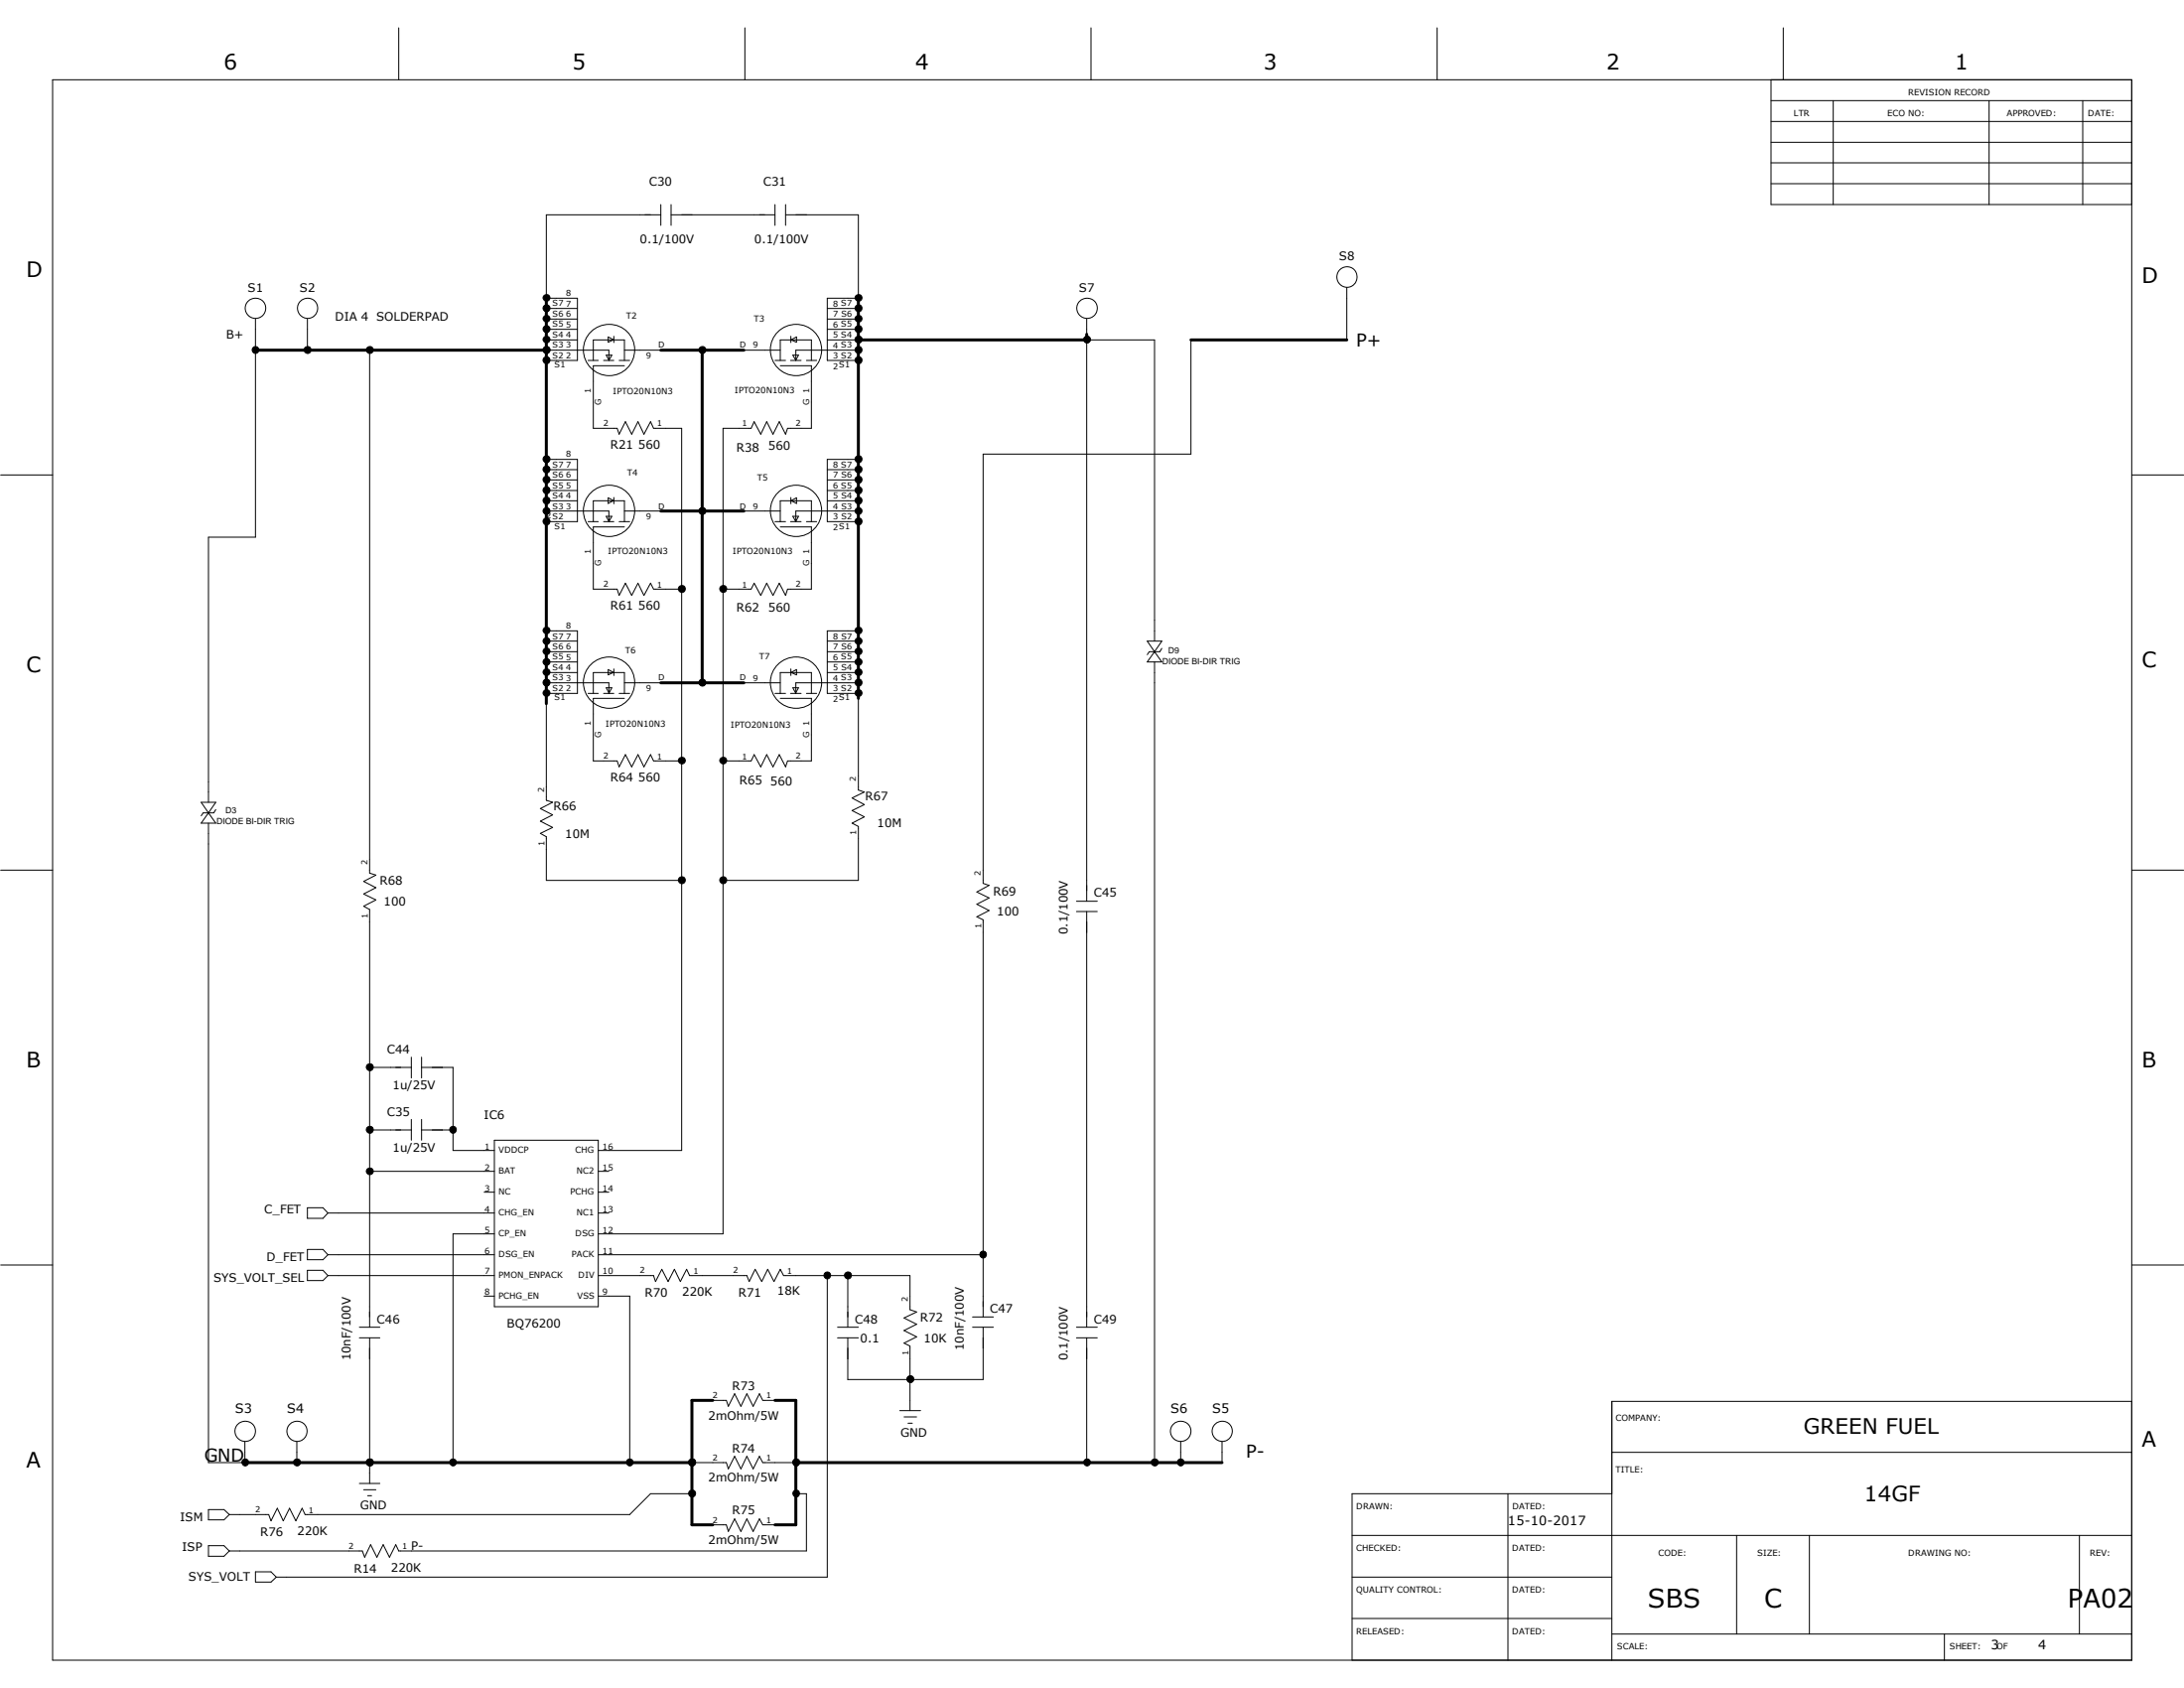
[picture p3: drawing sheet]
<svg xmlns="http://www.w3.org/2000/svg" width="279mm" height="216mm" viewBox="0 0 279 216" stroke-linecap="round" stroke-linejoin="round" font-family="sans-serif">
<g fill="none" stroke="#000" stroke-width=".13">
<path d="M6.7 10.2h266v202.1h-266zM51 3.6v6.6M95.3 3.6v6.6M139.6 3.6v6.6M183.9 3.6v6.6M226.6 18.2h46.1M226.6 12.9h46.1M226.6 15.5h46.1M226.6 10.2v16h46.1M228.1 3.6v6.6M234.5 12.9v13.3M254.5 12.9v13.3"/>
<path d="M266.4 12.9v13.3M69.9 38.1h4v8h-4M69.9 39.5h4M84.5 27.5h-14.6v74.9l.8 .2-1.6 .8 1.6 .8-1.6 .8 1.6 .8-1.6 .8 .8 .4v5.6h17.3M84.5 26.2v2.6M85.9 27.5h13.2M85.9 26.2v2.6M99.1 26.2v2.6M100.5 27.5h9.3v73.5l.8 .3-1.6 .8 1.6 .8-1.6 .8 1.6 .8-1.6 .8 .8 .4v6.9h-17.3M100.5 26.2v2.6M105.8 39.5h4M109.8 38.1h-4v8h4"/>
<path d="M172.3 36.8v6.7h-19.9v14.6h-26.6v54.9l.7 .2-1.5 .9 1.5 .8-1.5 .8 1.5 .8-1.5 .8 .8 .3v50.8M226.6 20.8h46.1M226.6 23.5h46.1M32.7 44.8h45.2v1.3l.4-.7h-.7l.3 .7M32.7 40.8v27.9h-6v33.9M39.3 40.8v4M47.3 44.8v66.9l.8 .2-1.6 .8 1.6 .8-1.6 .8 1.6 .8-1.6 .8 .8 .4v53.5M69.9 44.8h.1M69.9 43.5h4M69.9 58.8h4v7.9h-4M69.9 42.1h4M69.9 40.8h4"/>
<path d="M75.2 46.1h1.3M75.9 46.1v-2.6h4v2.6M77.2 46.1h1.3M78.4 43.5l-.6 .3v-.7l.7 .4M78.5 43v.8M79.2 46.1h1.4M79.9 46.8h-4v8h3.1l.2 .7 .8-1.6 .8 1.6 .8-1.6 .8 1.6 .8-1.6 .4 .9h3.6v92.4h-10.7M79.9 44.8h19.9M89.8 44.8v42.5M99.1 46.1h1.4M99.8 46.8h4v8h-3l-.3 .7-.8-1.6-.8 1.6-.8-1.6-.8 1.6-.8-1.6-.4 .9h-3.6v103h-16M99.8 46.1v-2.6h4v2.6"/>
<path d="M101.1 46.1h1.4M101.2 43.5l.7-.4v.7l-.7-.3M101.2 43v.8M103.2 46.1h1.3M105.8 43.5h41.9v38.5M105.8 42.1h4M105.8 40.8h4M109.8 43.5h.1M109.8 44.8h-8v1.3l-.4-.7h.8l-.4 .7M109.8 58.8h-4v7.9h4M139 43.5h.1M139 40.8v74.5"/>
<path d="M.1 60.7h6.6M69.9 65.4h8v1.3l.4-.7h-.7l.3 .7M69.9 64.1h4M69.9 62.7h4M69.9 61.4h4M69.9 60.1h4M75.2 66.7h1.3M75.9 66.7v-2.6h4v2.6M77.2 66.7h1.3M78.4 64.1l-.6 .3v-.7l.7 .4M78.5 63.6v.8M79.2 66.7h1.4"/>
<path d="M79.9 67.4h-4v8h3.1l.2 .8 .8-1.6 .8 1.6 .8-1.6 .8 1.6 .8-1.6 .4 .8h3.6M79.9 65.4h19.9M89.8 65.4h.1M99.1 66.7h1.4M99.8 67.4h4v8h-3l-.3 .8-.8-1.6-.8 1.6-.8-1.6-.8 1.6-.8-1.6-.4 .8h-3.6M99.8 66.7v-2.6h4v2.6M101.1 66.7h1.4M101.2 64.1l.7-.4v.7l-.7-.3M101.2 63.6v.8M103.2 66.7h1.3M105.8 64.1h4M105.8 62.7h4"/>
<path d="M105.8 61.4h4M105.8 60.1h4M109.8 65.4h-8v1.3l-.4-.7h.8l-.4 .7M272.7 60.7h6.7M69.9 87.3h8v1.4l.4-.7h-.7l.3 .6M69.9 80.7h4v8h-4M69.9 86h4M69.9 84.7h4M69.9 83.4h4M69.9 82h4M75.2 88.7h1.3M75.9 88.7v-2.7h4v2.7"/>
<path d="M77.2 88.7h1.3M78.4 86l-.6 .3v-.7l.7 .4M78.5 85.6v.8M79.2 88.7h1.4M79.9 89.3h-4v8h3.1l.2 .8 .8-1.6 .8 1.6 .8-1.6 .8 1.6 .8-1.6 .4 .8h3.6M79.9 87.3h19.9M99.1 88.7h1.4M99.8 89.3h4v8h-3l-.3 .8-.8-1.6-.8 1.6-.8-1.6-.8 1.6-.8-1.6-.4 .8h-3.6M99.8 88.7v-2.7h4v2.7M101.1 88.7h1.4M101.2 86l.7-.4v.7l-.7-.3M101.2 85.6v.8"/>
<path d="M103.2 88.7h1.3M105.8 86h4M105.8 84.7h4M105.8 83.4h4M105.8 82h4M109.8 87.3h-8v1.4l-.4-.7h.8l-.4 .6M109.8 80.7h-4v8h4M146.8 82h1.8l-.9 1.4zM147.7 83.4h.1M147.7 83.4l.9 1.3h-1.8zM147.7 84.7v102.4M148.6 82.9l-.2 .5h-1.4l-.2 .3"/>
<path d="M.1 111.3h6.6M25.7 102.6h1.9l-.9 1.4zM26.7 104h.1M26.7 105.3v81.8h66.2l.3 .8 .8-1.6 .8 1.6 .7-1.6 .9 1.6 .8-1.6 .4 .8h58.7v-2.7M26.7 104l.9 1.3h-1.9zM27.6 103.5l-.3 .5h-1.3l-.3 .4M137.7 115.3h2.7M137.7 116.6h2.7M139 116.6v53.2M272.7 111.3h6.7M47.3 136.5h5.3M52.6 135.2v2.7"/>
<path d="M53.9 136.5h4.1v10.7h5.2M53.9 135.2v2.7M39.3 154.5h2l.7 .7-.7 .6h-2zM39.3 159.8h2l.7 .7-.7 .6h-2zM42 155.2h21.2M47.3 149.8h15.9M47.3 144.5h5.3M52.6 143.2v2.6M53.9 144.5h4.1M53.9 143.2v2.6M61.9 152.5h1.3M63.2 145.8h13.3v21.3h-13.3z"/>
<path d="M63.2 157.8h-5.2v29.3M76.5 149.8h1.4M76.5 152.5h1.4M76.5 155.2h1.4M.1 161.8h6.6M39.3 162.5h2l.7 .7-.7 .6h-2zM42 160.5h21.2M42 163.2h21.2M46 169.8h2.6M46 171.1h2.6M47.3 171.1v18.6M61.9 165.8h1.3"/>
<path d="M76.5 160.5h49.3M76.5 163.2h7.1l.3 .7 .8-1.6 .8 1.6 .8-1.6 .7 1.6 .8-1.6 .4 .9h7.3l.3 .7 .8-1.6 .9 1.6 .7-1.6 .8 1.6 .8-1.6 .4 .9h16.2v4.3l.9 .3-1.6 .8 1.6 .8-1.6 .8 1.6 .8-1.6 .8 .7 .4v8.2M76.5 165.8h4.1v21.3M88.5 179.1h4.4l.3 .8 .8-1.6 .8 1.6 .7-1.6 .9 1.6 .8-1.6 .4 .8h4.2v15.9h-4.2l-.4-.7-.8 1.6-.9-1.6-.7 1.6-.8-1.6-.8 1.6-.3-.9h-4.4zM105.8 163.2v38.5h-70.5M107.1 169.8h2.7M107.1 171.1h2.7M108.5 163.2v6.6M116.4 176.4h.1M124.4 169.8h2.7M124.4 168.4h2.7M125.8 169.8v6.6h-17.3v-5.3"/>
<path d="M137.7 169.8h2.7M137.7 171.1h2.7M139 171.1v16M272.7 179.2h-66.5v33.1M272.7 161.8h6.7M26.7 193.1h2l.6 .6-.6 .7h-2zM26.7 197.7h2l.6 .7-.6 .7h-2zM31.3 184.4v2.7M38 184.4v2.7M46 189.7h2.6M46.5 190.5h1.6M47 191.3h.5"/>
<path d="M47.3 187.1h.1M88.5 187.1h.1M88.5 191.1h-5.3l-2.6 2.6h-41.6l-.3-.8-.9 1.6-.8-1.6-.8 1.6-.7-1.6-.8 1.6-.3-.8h-5.1M101.8 187.1h.1M101.8 191.1h1.4v7.3h-52.2l-.4-.8-.8 1.6-.8-1.6-.8 1.6-.8-1.6-.7 1.6-.3-.8h-17.1M115.1 180.4h2.7M115.7 181.2h1.6M116.2 182h.5M147.7 187.1h.1M151 184.4v2.7M173 196.4h99.7M192.9 191.1v21.2"/>
<path d="M206.2 185.8h66.5M206.2 191.1h-33.2v21.2M222.2 196.4v12.6M231.5 196.4v12.6M266 196.4v12.6M32.7 201h2l.6 .7-.6 .7h-2zM173 201.7h33.2M173 207h33.2M206.2 209h66.5M248.8 209v3.3"/>
<circle cx="32.7" cy="39.4" r="1.31"/>
<circle cx="39.4" cy="39.4" r="1.3"/>
<circle cx="69.9" cy="38.1" r=".44"/>
<circle cx="69.9" cy="39.4" r=".45"/>
<circle cx="109.8" cy="39.4" r=".45"/>
<circle cx="109.8" cy="38.1" r=".44"/>
<circle cx="139.1" cy="39.4" r="1.31"/>
<circle cx="172.3" cy="35.4" r="1.31"/>
<circle cx="32.7" cy="44.8" r=".44"/>
<circle cx="39.4" cy="44.8" r=".45"/>
<circle cx="47.3" cy="44.8" r=".45"/>
<circle cx="69.9" cy="40.8" r=".44"/>
<circle cx="69.9" cy="43.4" r=".44"/>
<circle cx="69.9" cy="46.1" r=".45"/>
<circle cx="69.9" cy="58.7" r=".45"/>
<circle cx="69.9" cy="42.1" r=".45"/>
<circle cx="69.9" cy="44.8" r=".45"/>
<circle cx="77.9" cy="44.8" r="3.3"/>
<circle cx="89.9" cy="44.8" r=".45"/>
<circle cx="101.8" cy="44.8" r="3.3"/>
<circle cx="109.8" cy="42.1" r=".45"/>
<circle cx="109.8" cy="44.8" r=".45"/>
<circle cx="109.8" cy="46.1" r=".45"/>
<circle cx="109.8" cy="58.7" r=".45"/>
<circle cx="109.8" cy="40.8" r=".44"/>
<circle cx="109.8" cy="43.4" r=".44"/>
<circle cx="139.1" cy="43.4" r=".43"/>
<circle cx="69.9" cy="64" r=".45"/>
<circle cx="69.9" cy="60" r=".45"/>
<circle cx="69.9" cy="62.7" r=".45"/>
<circle cx="69.9" cy="61.4" r=".45"/>
<circle cx="69.9" cy="66.7" r=".45"/>
<circle cx="69.9" cy="65.3" r=".44"/>
<circle cx="77.9" cy="65.3" r="3.3"/>
<circle cx="87.2" cy="75.3" r=".45"/>
<circle cx="89.9" cy="65.3" r=".44"/>
<circle cx="92.5" cy="75.3" r=".45"/>
<circle cx="101.8" cy="65.3" r="3.3"/>
<circle cx="109.8" cy="62.7" r=".45"/>
<circle cx="109.8" cy="61.4" r=".45"/>
<circle cx="109.8" cy="66.7" r=".45"/>
<circle cx="109.8" cy="60" r=".45"/>
<circle cx="109.8" cy="64" r=".45"/>
<circle cx="109.8" cy="65.3" r=".44"/>
<circle cx="69.9" cy="84.7" r=".44"/>
<circle cx="69.9" cy="80.6" r=".44"/>
<circle cx="69.9" cy="86" r=".44"/>
<circle cx="69.9" cy="82" r=".44"/>
<circle cx="69.9" cy="87.3" r=".45"/>
<circle cx="69.9" cy="83.3" r=".44"/>
<circle cx="69.9" cy="88.6" r=".44"/>
<circle cx="77.9" cy="87.3" r="3.3"/>
<circle cx="87.2" cy="97.3" r=".44"/>
<circle cx="89.9" cy="87.3" r=".45"/>
<circle cx="92.5" cy="97.3" r=".44"/>
<circle cx="101.8" cy="87.3" r="3.3"/>
<circle cx="109.8" cy="83.3" r=".44"/>
<circle cx="109.8" cy="86" r=".44"/>
<circle cx="109.8" cy="87.3" r=".45"/>
<circle cx="109.8" cy="84.7" r=".44"/>
<circle cx="109.8" cy="88.6" r=".44"/>
<circle cx="109.8" cy="82" r=".44"/>
<circle cx="109.8" cy="80.6" r=".44"/>
<circle cx="87.2" cy="112.6" r=".45"/>
<circle cx="92.5" cy="112.6" r=".45"/>
<circle cx="47.3" cy="136.5" r=".45"/>
<circle cx="47.3" cy="144.5" r=".45"/>
<circle cx="47.3" cy="149.8" r=".44"/>
<circle cx="58" cy="144.5" r=".44"/>
<circle cx="105.8" cy="163.1" r=".44"/>
<circle cx="108.5" cy="163.1" r=".45"/>
<circle cx="116.5" cy="176.4" r=".43"/>
<circle cx="125.8" cy="160.5" r=".44"/>
<circle cx="31.4" cy="187.1" r=".44"/>
<circle cx="31.4" cy="183.1" r="1.31"/>
<circle cx="38" cy="183.1" r="1.3"/>
<circle cx="38" cy="187" r=".45"/>
<circle cx="47.3" cy="187" r=".45"/>
<circle cx="58" cy="187.1" r=".44"/>
<circle cx="80.6" cy="187.1" r=".44"/>
<circle cx="88.5" cy="191" r=".45"/>
<circle cx="88.5" cy="187" r=".45"/>
<circle cx="101.9" cy="191" r=".44"/>
<circle cx="101.9" cy="187.1" r=".44"/>
<circle cx="139.1" cy="187.1" r=".44"/>
<circle cx="147.7" cy="187" r=".45"/>
<circle cx="151.1" cy="187.1" r=".44"/>
<circle cx="151.1" cy="183.1" r="1.31"/>
<circle cx="156.4" cy="183.1" r="1.3"/>
</g>
<g fill="none" stroke="#000" stroke-width=".38">
<path d="M69.9 38.1v51.9M109.8 38.1v51.2M32.7 44.8h37.2M84.5 44.8h10.7M89.8 44.8v42.5M139 42.8v.7h-29.2M152.4 43.5h19.9M84.5 65.4h10.7M84.5 87.3h10.7M91.2 179.1h-2.7v15.9h2.7M99.1 179.1h2.7v15.9h-2.7M31.3 187.1h57.2"/>
<path d="M101.8 187.1h54.5"/>
</g>
<g fill="#000">
<circle cx="69.9" cy="38.1" r=".44"/>
<circle cx="69.9" cy="39.4" r=".45"/>
<circle cx="109.8" cy="39.4" r=".45"/>
<circle cx="109.8" cy="38.1" r=".44"/>
<circle cx="32.7" cy="44.8" r=".44"/>
<circle cx="39.4" cy="44.8" r=".45"/>
<circle cx="47.3" cy="44.8" r=".45"/>
<circle cx="69.9" cy="40.8" r=".44"/>
<circle cx="69.9" cy="43.4" r=".44"/>
<circle cx="69.9" cy="46.1" r=".45"/>
<circle cx="69.9" cy="58.7" r=".45"/>
<circle cx="69.9" cy="42.1" r=".45"/>
<circle cx="69.9" cy="44.8" r=".45"/>
<circle cx="89.9" cy="44.8" r=".45"/>
<circle cx="109.8" cy="42.1" r=".45"/>
<circle cx="109.8" cy="44.8" r=".45"/>
<circle cx="109.8" cy="46.1" r=".45"/>
<circle cx="109.8" cy="58.7" r=".45"/>
<circle cx="109.8" cy="40.8" r=".44"/>
<circle cx="109.8" cy="43.4" r=".44"/>
<circle cx="139.1" cy="43.4" r=".43"/>
<circle cx="69.9" cy="64" r=".45"/>
<circle cx="69.9" cy="60" r=".45"/>
<circle cx="69.9" cy="62.7" r=".45"/>
<circle cx="69.9" cy="61.4" r=".45"/>
<circle cx="69.9" cy="66.7" r=".45"/>
<circle cx="69.9" cy="65.3" r=".44"/>
<circle cx="87.2" cy="75.3" r=".45"/>
<circle cx="89.9" cy="65.3" r=".44"/>
<circle cx="92.5" cy="75.3" r=".45"/>
<circle cx="109.8" cy="62.7" r=".45"/>
<circle cx="109.8" cy="61.4" r=".45"/>
<circle cx="109.8" cy="66.7" r=".45"/>
<circle cx="109.8" cy="60" r=".45"/>
<circle cx="109.8" cy="64" r=".45"/>
<circle cx="109.8" cy="65.3" r=".44"/>
<circle cx="69.9" cy="84.7" r=".44"/>
<circle cx="69.9" cy="80.6" r=".44"/>
<circle cx="69.9" cy="86" r=".44"/>
<circle cx="69.9" cy="82" r=".44"/>
<circle cx="69.9" cy="87.3" r=".45"/>
<circle cx="69.9" cy="83.3" r=".44"/>
<circle cx="69.9" cy="88.6" r=".44"/>
<circle cx="87.2" cy="97.3" r=".44"/>
<circle cx="89.9" cy="87.3" r=".45"/>
<circle cx="92.5" cy="97.3" r=".44"/>
<circle cx="109.8" cy="83.3" r=".44"/>
<circle cx="109.8" cy="86" r=".44"/>
<circle cx="109.8" cy="87.3" r=".45"/>
<circle cx="109.8" cy="84.7" r=".44"/>
<circle cx="109.8" cy="88.6" r=".44"/>
<circle cx="109.8" cy="82" r=".44"/>
<circle cx="109.8" cy="80.6" r=".44"/>
<circle cx="87.2" cy="112.6" r=".45"/>
<circle cx="92.5" cy="112.6" r=".45"/>
<circle cx="47.3" cy="136.5" r=".45"/>
<circle cx="47.3" cy="144.5" r=".45"/>
<circle cx="47.3" cy="149.8" r=".44"/>
<circle cx="58" cy="144.5" r=".44"/>
<circle cx="105.8" cy="163.1" r=".44"/>
<circle cx="108.5" cy="163.1" r=".45"/>
<circle cx="116.5" cy="176.4" r=".43"/>
<circle cx="125.8" cy="160.5" r=".44"/>
<circle cx="31.4" cy="187.1" r=".44"/>
<circle cx="38" cy="187" r=".45"/>
<circle cx="47.3" cy="187" r=".45"/>
<circle cx="58" cy="187.1" r=".44"/>
<circle cx="80.6" cy="187.1" r=".44"/>
<circle cx="88.5" cy="191" r=".45"/>
<circle cx="88.5" cy="187" r=".45"/>
<circle cx="101.9" cy="191" r=".44"/>
<circle cx="101.9" cy="187.1" r=".44"/>
<circle cx="139.1" cy="187.1" r=".44"/>
<circle cx="147.7" cy="187" r=".45"/>
<circle cx="151.1" cy="187.1" r=".44"/>
</g>
<g font-size="3.3">
<text x="210.8" y="205.6">SBS</text>
<text x="225.7" y="205.6">C</text>
<text x="264.5" y="205.6">PA02</text>
</g>
<g font-size="2.7">
<text x="28.7" y="8.8">6</text>
<text x="73.2" y="8.8">5</text>
<text x="117.1" y="8.8">4</text>
<text x="161.7" y="8.8">3</text>
<text x="205.5" y="8.8">2</text>
<text x="250.1" y="8.8">1</text>
<text x="3.4" y="35.5">D</text>
<text x="274" y="36.2">D</text>
<text x="3.4" y="86">C</text>
<text x="274" y="85.3">C</text>
<text x="3.4" y="136.5">B</text>
<text x="274" y="136.5">B</text>
<text x="230.8" y="183.4">GREEN FUEL</text>
<text x="274" y="185.1">A</text>
<text x="3.4" y="187.7">A</text>
<text x="238.5" y="192.1">14GF</text>
</g>
<g font-size="2.3">
<text x="173.5" y="44.4">P+</text>
<text x="26.1" y="186.9">GND</text>
<text x="159.4" y="186.4">P-</text>
</g>
<g font-size="1.6">
<text x="30.1" y="180.8">S3</text>
<text x="36.7" y="180.8">S4</text>
<text x="149.8" y="180.8">S6</text>
<text x="155.1" y="180.8">S5</text>
<text x="192.9" y="195">15-10-2017</text>
<text x="254.7" y="211">3</text>
<text x="260.7" y="211">4</text>
</g>
<g font-size="1.5">
<text x="83.1" y="23.7">C30</text>
<text x="97.7" y="23.7">C31</text>
<text x="81.9" y="31.1">0.1/100V</text>
<text x="96.5" y="31.1">0.1/100V</text>
<text x="171.3" y="33.3">S8</text>
<text x="31.7" y="37.3">S1</text>
<text x="38.4" y="37.3">S2</text>
<text x="42.9" y="41.1">DIA 4 SOLDERPAD</text>
<text x="138" y="37.3">S7</text>
<text x="28.9" y="43.3">B+</text>
<text x="78.1" y="57.4">R21</text>
<text x="81.7" y="57.4">560</text>
<text x="94.2" y="57.8">R38</text>
<text x="98.3" y="57.5">560</text>
<text x="81.7" y="78">560</text>
<text x="78.1" y="78">R61</text>
<text x="94.2" y="78.3">R62</text>
<text x="98.3" y="78.2">560</text>
<text x="78.1" y="100">R64</text>
<text x="81.7" y="99.9">560</text>
<text x="94.6" y="100.4">R65</text>
<text x="98.6" y="100.4">560</text>
<text x="70.8" y="103.6">R66</text>
<text x="72.3" y="107.1">10M</text>
<text x="110.7" y="102.3">R67</text>
<text x="112.2" y="105.8">10M</text>
<text x="48.6" y="113.2">R68</text>
<text x="49.1" y="115.8">100</text>
<text x="127.1" y="114.5">R69</text>
<text x="127.6" y="117.1">100</text>
<text x="136.6" y="119.5" transform="rotate(-90 136.6 119.5)">0.1/100V</text>
<text x="140" y="114.7">C45</text>
<text x="49.5" y="134.7">C44</text>
<text x="49.5" y="142.7">C35</text>
<text x="50.2" y="139.3">1u/25V</text>
<text x="61.9" y="143.2">IC6</text>
<text x="50.2" y="147.3">1u/25V</text>
<text x="33.8" y="155.2">C_FET</text>
<text x="34.1" y="161.2">D_FET</text>
<text x="27.3" y="163.9">SYS_VOLT_SEL</text>
<text x="82.5" y="165.9">R70</text>
<text x="87.3" y="165.7">220K</text>
<text x="94.5" y="165.9">R71</text>
<text x="99.4" y="165.6">18K</text>
<text x="126.7" y="167.9">C47</text>
<text x="48.2" y="169.2">C46</text>
<text x="64.9" y="169.8">BQ76200</text>
<text x="109.4" y="169.2">C48</text>
<text x="110.1" y="171.7">0.1</text>
<text x="117.7" y="169.1">R72</text>
<text x="118.2" y="171.7">10K</text>
<text x="123.3" y="172.7" transform="rotate(-90 123.3 172.7)">10nF/100V</text>
<text x="140" y="169.2">C49</text>
<text x="44.9" y="174" transform="rotate(-90 44.9 174)">10nF/100V</text>
<text x="93.7" y="177.8">R73</text>
<text x="136.6" y="174" transform="rotate(-90 136.6 174)">0.1/100V</text>
<text x="90.6" y="181.6">2mOhm/5W</text>
<text x="93.7" y="185.8">R74</text>
<text x="115.2" y="183.7">GND</text>
<text x="90.6" y="189.5">2mOhm/5W</text>
<text x="23.1" y="194.5">ISM</text>
<text x="33.3" y="196.5">R76</text>
<text x="38.1" y="196.3">220K</text>
<text x="46.1" y="193.1">GND</text>
<text x="90.6" y="197.5">2mOhm/5W</text>
<text x="93.7" y="193.7">R75</text>
<text x="23.3" y="198.4">ISP</text>
<text x="24.1" y="202.2">SYS_VOLT</text>
<text x="45.3" y="201.2">R14</text>
<text x="50" y="201">220K</text>
<text x="52.6" y="198.2">P-</text>
</g>
<g font-size="1.1">
<text x="229.5" y="14.9">LTR</text>
<text x="241.5" y="14.9">ECO NO:</text>
<text x="244.1" y="12.2">REVISION RECORD</text>
<text x="256.8" y="14.9">APPROVED:</text>
<text x="267.1" y="14.9">DATE:</text>
<text x="80.1" y="40.8">T2</text>
<text x="96.5" y="41.1">T3</text>
<text x="78.4" y="50.4">IPTO20N10N3</text>
<text x="94" y="50.2">IPTO20N10N3</text>
<text x="80.3" y="60.8">T4</text>
<text x="96.9" y="61.5">T5</text>
<text x="77.8" y="70.8">IPTO20N10N3</text>
<text x="93.8" y="70.8">IPTO20N10N3</text>
<text x="80" y="83.5">T6</text>
<text x="149.5" y="83.6">D9</text>
<text x="97.2" y="84.3">T7</text>
<text x="148.7" y="85">DIODE BI-DIR TRIG</text>
<text x="77.5" y="92.9">IPTO20N10N3</text>
<text x="93.5" y="93">IPTO20N10N3</text>
<text x="27.7" y="105.4">DIODE BI-DIR TRIG</text>
<text x="28.9" y="104">D3</text>
<text x="62" y="147">1</text>
<text x="62" y="149.7">2</text>
<text x="63.8" y="147.4">VDDCP</text>
<text x="73.6" y="147.4">CHG</text>
<text x="77.1" y="149.7">15</text>
<text x="77.1" y="147">16</text>
<text x="62" y="152.4">3</text>
<text x="62" y="155">4</text>
<text x="63.8" y="150.1">BAT</text>
<text x="63.8" y="152.8">NC</text>
<text x="63.8" y="155.4">CHG_EN</text>
<text x="73" y="152.8">PCHG</text>
<text x="73.8" y="155.4">NC1</text>
<text x="73.8" y="150.1">NC2</text>
<text x="77.1" y="155">13</text>
<text x="77.1" y="152.4">14</text>
<text x="62" y="157.7">5</text>
<text x="62" y="160.4">6</text>
<text x="63.8" y="158.1">CP_EN</text>
<text x="63.8" y="160.8">DSG_EN</text>
<text x="73.2" y="160.8">PACK</text>
<text x="73.6" y="158.1">DSG</text>
<text x="77.1" y="160.4">11</text>
<text x="77.1" y="157.7">12</text>
<text x="62" y="163">7</text>
<text x="62" y="165.7">8</text>
<text x="63.8" y="163.4">PMON_ENPACK</text>
<text x="63.8" y="166.1">PCHG_EN</text>
<text x="73.9" y="166.1">VSS</text>
<text x="74" y="163.4">DIV</text>
<text x="77.1" y="165.7">9</text>
<text x="77.1" y="163">10</text>
<text x="206.7" y="181.8">COMPANY:</text>
<text x="206.7" y="188.4">TITLE:</text>
<text x="173.5" y="193.1">DRAWN:</text>
<text x="193.5" y="193.1">DATED:</text>
<text x="173.5" y="198.4">CHECKED:</text>
<text x="173.5" y="203.7">QUALITY CONTROL:</text>
<text x="193.5" y="198.4">DATED:</text>
<text x="193.5" y="203.7">DATED:</text>
<text x="212.2" y="199.1">CODE:</text>
<text x="224.8" y="199.1">SIZE:</text>
<text x="244.1" y="199.1">DRAWING NO:</text>
<text x="267.4" y="199.1">REV:</text>
<text x="173.5" y="209">RELEASED:</text>
<text x="193.5" y="209">DATED:</text>
<text x="206.9" y="211">SCALE:</text>
<text x="249.4" y="211">SHEET:</text>
<text x="255.4" y="211">OF</text>
</g>
<g font-size="1">
<text x="70.7" y="41.8">S5</text>
<text x="70.7" y="40.5">S6</text>
<text x="70.7" y="39.2">S7</text>
<text x="72.4" y="41.9">5</text>
<text x="72.4" y="40.5">6</text>
<text x="72.4" y="39.2">7</text>
<text x="72.4" y="37.9">8</text>
<text x="106.6" y="41.9">6 S5</text>
<text x="106.6" y="40.5">7 S6</text>
<text x="106.6" y="39.2">8 S7</text>
<text x="70.7" y="45.8">S2</text>
<text x="70.7" y="44.5">S3</text>
<text x="70.7" y="43.1">S4</text>
<text x="71" y="47">S1</text>
<text x="72.4" y="45.8">2</text>
<text x="72.4" y="44.5">3</text>
<text x="72.4" y="43.2">4</text>
<text x="82.7" y="45.8">9</text>
<text x="84.2" y="44.5">D</text>
<text x="94.7" y="44.5">D</text>
<text x="96.4" y="44.5">9</text>
<text x="106.6" y="47.2">2S1</text>
<text x="106.6" y="45.8">3 S2</text>
<text x="106.6" y="44.5">4 S3</text>
<text x="106.6" y="43.2">5 S4</text>
<text x="75.6" y="50.2" transform="rotate(-90 75.6 50.2)">1</text>
<text x="76.9" y="51.8" transform="rotate(-90 76.9 51.8)">G</text>
<text x="103.5" y="51.8" transform="rotate(-90 103.5 51.8)">G</text>
<text x="103.5" y="50.2" transform="rotate(-90 103.5 50.2)">1</text>
<text x="70.7" y="59.8">S7</text>
<text x="72.4" y="59.8">7</text>
<text x="72.4" y="58.5">8</text>
<text x="77.2" y="54.5">2</text>
<text x="84.1" y="54.5">1</text>
<text x="95" y="54.5">1</text>
<text x="101.8" y="54.5">2</text>
<text x="106.6" y="59.8">8 S7</text>
<text x="70.7" y="65.1">S3</text>
<text x="70.7" y="63.8">S4</text>
<text x="70.7" y="62.4">S5</text>
<text x="70.7" y="61.1">S6</text>
<text x="72.4" y="65.1">3</text>
<text x="72.4" y="63.8">4</text>
<text x="72.4" y="62.4">5</text>
<text x="72.4" y="61.1">6</text>
<text x="84.2" y="65.1">D</text>
<text x="94.7" y="65.1">D</text>
<text x="96.4" y="65.1">9</text>
<text x="106.6" y="65.1">4 S3</text>
<text x="106.6" y="63.8">5 S4</text>
<text x="106.6" y="62.5">6 S5</text>
<text x="106.6" y="61.1">7 S6</text>
<text x="69.9" y="66.3">2S2</text>
<text x="71" y="67.6">S1</text>
<text x="75.6" y="70.9" transform="rotate(-90 75.6 70.9)">1</text>
<text x="82.7" y="66.5">9</text>
<text x="103.5" y="70.9" transform="rotate(-90 103.5 70.9)">1</text>
<text x="106.6" y="67.8">2S1</text>
<text x="106.6" y="66.5">3 S2</text>
<text x="76.9" y="72.4" transform="rotate(-90 76.9 72.4)">G</text>
<text x="77.2" y="75.1">2</text>
<text x="84.1" y="75.1">1</text>
<text x="95" y="75.1">1</text>
<text x="101.8" y="75.1">2</text>
<text x="103.5" y="72.4" transform="rotate(-90 103.5 72.4)">G</text>
<text x="70.7" y="83.1">S6</text>
<text x="70.7" y="81.7">S7</text>
<text x="72.4" y="83.1">6</text>
<text x="72.4" y="81.7">7</text>
<text x="72.4" y="80.4">8</text>
<text x="106.6" y="83.1">7 S6</text>
<text x="106.6" y="81.7">8 S7</text>
<text x="70.7" y="88.3">S2</text>
<text x="70.7" y="87">S3</text>
<text x="70.7" y="85.7">S4</text>
<text x="70.7" y="84.4">S5</text>
<text x="71" y="89.6">S1</text>
<text x="72.4" y="88.4">2</text>
<text x="72.4" y="87.1">3</text>
<text x="72.4" y="85.7">4</text>
<text x="72.4" y="84.4">5</text>
<text x="82.7" y="88.4">9</text>
<text x="84.2" y="87">D</text>
<text x="94.7" y="87">D</text>
<text x="96.4" y="87.1">9</text>
<text x="106.6" y="89.7">2S1</text>
<text x="106.6" y="88.4">3 S2</text>
<text x="106.6" y="87.1">4 S3</text>
<text x="106.6" y="85.7">5 S4</text>
<text x="106.6" y="84.4">6 S5</text>
<text x="75.6" y="92.8" transform="rotate(-90 75.6 92.8)">1</text>
<text x="76.9" y="94.4" transform="rotate(-90 76.9 94.4)">G</text>
<text x="103.5" y="94.4" transform="rotate(-90 103.5 94.4)">G</text>
<text x="103.5" y="92.8" transform="rotate(-90 103.5 92.8)">1</text>
<text x="69.6" y="101.3" transform="rotate(-90 69.6 101.3)">2</text>
<text x="77.2" y="97">2</text>
<text x="84.1" y="97.1">1</text>
<text x="95" y="97.1">1</text>
<text x="101.8" y="97">2</text>
<text x="109.5" y="99.9" transform="rotate(-90 109.5 99.9)">2</text>
<text x="109.6" y="106.8" transform="rotate(-90 109.6 106.8)">1</text>
<text x="47" y="110.6" transform="rotate(-90 47 110.6)">2</text>
<text x="69.7" y="108.2" transform="rotate(-90 69.7 108.2)">1</text>
<text x="125.5" y="112" transform="rotate(-90 125.5 112)">2</text>
<text x="47.1" y="117.5" transform="rotate(-90 47.1 117.5)">1</text>
<text x="125.6" y="118.8" transform="rotate(-90 125.6 118.8)">1</text>
<text x="81.9" y="162.9">2</text>
<text x="88.7" y="162.9">1</text>
<text x="93.8" y="162.9">2</text>
<text x="100.7" y="162.9">1</text>
<text x="116.2" y="166.5" transform="rotate(-90 116.2 166.5)">2</text>
<text x="116.2" y="173.3" transform="rotate(-90 116.2 173.3)">1</text>
<text x="91.2" y="178.8">2</text>
<text x="98" y="178.9">1</text>
<text x="91.2" y="186.8">2</text>
<text x="98" y="186.9">1</text>
<text x="32.7" y="193.5">2</text>
<text x="39.5" y="193.5">1</text>
<text x="91.2" y="194.8">2</text>
<text x="98" y="194.9">1</text>
<text x="44.6" y="198.1">2</text>
<text x="51.5" y="198.2">1</text>
</g>
</svg>
